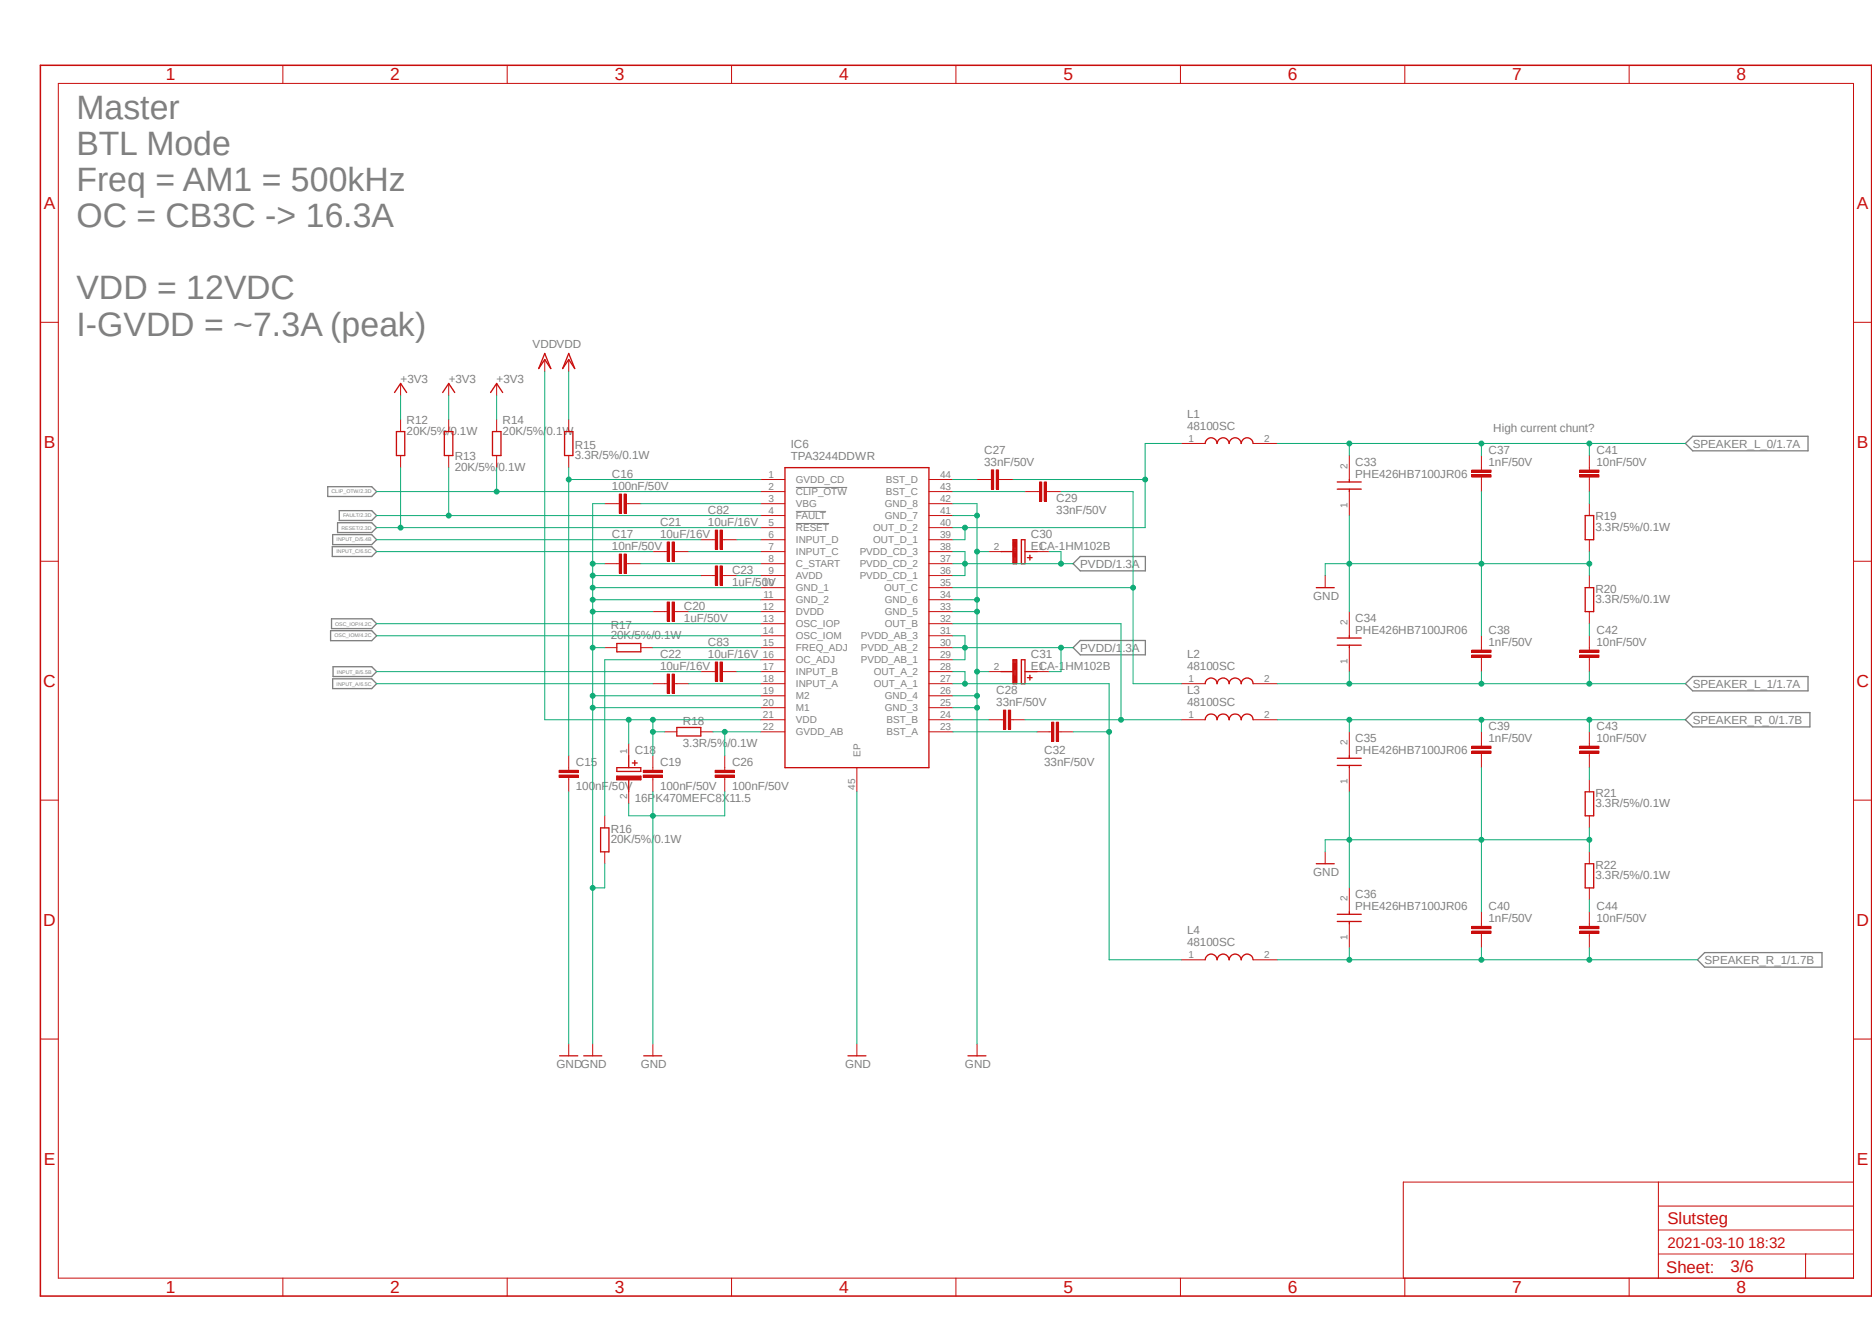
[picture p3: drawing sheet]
<svg xmlns="http://www.w3.org/2000/svg" width="420mm" height="297mm" viewBox="0 0 420 297" stroke-linecap="round" stroke-linejoin="round" font-family="sans-serif">
<path d="M8.5 14.3l411.5 276.9M420 14.5l-411.5 276.8" fill="none" stroke="#fff" stroke-width=".22"/>
<path d="M178.6 109.3h11.5M178.6 114.7h6.7M178.6 117.4h7.4" fill="none" stroke="#808080" stroke-width=".22"/>
<g fill="none" stroke="#808080" stroke-width=".3">
<path d="M378.1 99.5l1.7-1.6h25.8v3.2h-25.8zM73.5 109.2h9.9l1.1 1.1-1.1 1.1h-9.9zM74.6 119.9h8.8l1.1 1.2-1.1 1.1h-8.8zM75.7 117.3h7.7l1.1 1.1-1.1 1.1h-7.7zM76.1 114.6h7.3l1.1 1.1-1.1 1.1h-7.3zM74.4 138.8h9l1.1 1.1-1.1 1.1h-9zM74.5 122.6h8.9l1.1 1.1-1.1 1.1h-8.9zM240.7 126.4l1.7-1.6h14.6v3.3h-14.6zM74.2 141.5h9.2l1.1 1.1-1.1 1.1h-9.2zM74.6 152.3h8.8l1.1 1.1-1.1 1.1h-8.8zM74.7 149.6h8.7l1.1 1.1-1.1 1.1h-8.7zM240.7 145.3l1.7-1.6h14.6v3.2h-14.6z"/>
<path d="M378.1 153.4l1.7-1.6h25.8v3.2h-25.8zM378.1 161.5l1.7-1.6h26.3v3.2h-26.3zM382.4 213.7h26.4v3.3h-26.4l-1.6-1.7z"/>
</g>
<path d="M176.1 104.9h32.3v67.3h-32.3z" fill="none" stroke="#c90d0c" stroke-width=".3"/>
<g fill="none" stroke="#c90d0c" stroke-width=".22">
<path d="M170.7 107.6h5.4M170.7 110.3h5.4M170.7 113h5.4M170.7 115.7h5.4M170.7 118.4h5.4M208.4 107.6h5.4M208.4 110.3h5.4M208.4 113h5.4M208.4 115.7h5.4M208.4 118.4h5.4M221.9 107.6h.5M224 107.6h.6"/>
<path d="M170.7 121.1h5.4M170.7 123.7h5.4M170.7 126.4h5.4M170.7 129.1h5.4M170.7 131.8h5.4M170.7 134.5h5.4M170.7 137.2h5.4M170.7 139.9h5.4M208.4 121.1h5.4M208.4 123.7h5.4M208.4 126.4h5.4M208.4 129.1h5.4"/>
<path d="M208.4 131.8h5.4M208.4 134.5h5.4M208.4 137.2h5.4M208.4 139.9h5.4M170.7 142.6h5.4M170.7 145.3h5.4M170.7 148h5.4M170.7 150.7h5.4M170.7 153.4h5.4M170.7 156.1h5.4M170.7 158.7h5.4M208.4 142.6h5.4"/>
<path d="M208.4 145.3h5.4M208.4 148h5.4M208.4 150.7h5.4M208.4 153.4h5.4M208.4 156.1h5.4M208.4 158.7h5.4M170.7 161.5h5.4M170.7 164.2h5.4M192.2 172.2v5.4M208.4 161.5h5.4M208.4 164.2h5.4"/>
</g>
<path d="M223.5 105.4h.5v4.3h-.5z" fill-rule="evenodd" fill="#c90d0c"/>
<path d="M223.5 105.4h.5v4.3h-.5z" fill="none" stroke="#c90d0c" stroke-width=".22"/>
<path d="M222.4 105.4h.5v4.3h-.5z" fill-rule="evenodd" fill="#c90d0c"/>
<path d="M219.2 107.6h2.7M222.4 105.4h.5v4.3h-.5zM224.6 107.6h2.7M232.7 110.3h.5M234.8 110.3h.6" fill="none" stroke="#c90d0c" stroke-width=".22"/>
<path d="M234.3 108.1h.5v4.3h-.5z" fill-rule="evenodd" fill="#c90d0c"/>
<path d="M234.3 108.1h.5v4.3h-.5z" fill="none" stroke="#c90d0c" stroke-width=".22"/>
<path d="M233.2 108.1h.5v4.3h-.5z" fill-rule="evenodd" fill="#c90d0c"/>
<g fill="none" stroke="#c90d0c" stroke-width=".22">
<path d="M230 110.3h2.7M233.2 108.1h.5v4.3h-.5zM235.4 110.3h2.6M302.7 102.2v5.4M302.7 110.3v5.4M332.4 104.9v.5M332.4 107.1v.5M297.3 129.1v2.7M302.7 137.2v5.4M302.7 145.3v5.4M302.7 164.2v5.3M302.7 172.2v5.4"/>
<path d="M302.7 199.2v5.4M302.7 207.3v5.3"/>
</g>
<g fill="none" stroke="#c90d0c" stroke-width=".3">
<path d="M300 109.7h5.4M300 108.1h5.4M302.7 107.6v.5M302.7 109.7v.6M295.3 131.8h4M300 144.7h5.4M300 143.1h5.4M302.7 142.6v.5M302.7 144.7v.6M300 171.7h5.4M300 170.1h5.4M302.7 169.5v.6"/>
<path d="M302.7 171.7v.5M300 206.7h5.4M300 205.1h5.4M302.7 204.6v.5M302.7 206.7v.6"/>
</g>
<path d="M330.2 106.5h4.3v.5h-4.3z" fill-rule="evenodd" fill="#c90d0c"/>
<path d="M330.2 106.5h4.3v.5h-4.3z" fill="none" stroke="#c90d0c" stroke-width=".22"/>
<path d="M330.2 105.5h4.3v.5h-4.3z" fill-rule="evenodd" fill="#c90d0c"/>
<g fill="none" stroke="#c90d0c" stroke-width=".22">
<path d="M13.1 18.7h402.7v268h-402.7zM63.5 14.6v4.1M113.8 14.6v4.1M164.1 14.6v4.1M214.5 14.6v4.1M264.8 14.6v4.1M315.2 14.6v4.1M365.5 14.6v4.1M9.1 72.3h4M415.8 72.3h4.1M330.2 105.5h4.3v.5h-4.3zM332.4 102.2v2.7"/>
<path d="M332.4 107.6v2.7M9.1 125.9h4M415.8 125.9h4.1M332.4 145.3v.5M332.4 147.4v.6M9.1 179.5h4M415.8 179.5h4.1M9.1 233.1h4M415.8 233.1h4.1M372.1 265.2v21.5M372.1 275.9h43.7M372.1 270.6h43.7"/>
<path d="M415.8 265.2h-101v21.5M63.5 286.7v4M113.8 286.7v4M164.1 286.7v4M214.5 286.7v4M264.8 286.7v4M315.2 286.7v4M365.5 286.7v4M372.1 281.3h43.7M405.1 281.3v5.4"/>
</g>
<path d="M9.1 14.6h410.8v276.1h-410.8z" fill="none" stroke="#c90d0c" stroke-width=".34"/>
<path d="M330.2 146.9h4.3v.5h-4.3z" fill-rule="evenodd" fill="#c90d0c"/>
<path d="M330.2 146.9h4.3v.5h-4.3z" fill="none" stroke="#c90d0c" stroke-width=".22"/>
<path d="M330.2 145.8h4.3v.5h-4.3z" fill-rule="evenodd" fill="#c90d0c"/>
<path d="M356.6 104.9v.5M356.6 107.1v.5M330.2 145.8h4.3v.5h-4.3zM332.4 142.6v2.7M332.4 148v2.7" fill="none" stroke="#c90d0c" stroke-width=".22"/>
<path d="M354.4 106.5h4.3v.5h-4.3z" fill-rule="evenodd" fill="#c90d0c"/>
<path d="M354.4 106.5h4.3v.5h-4.3z" fill="none" stroke="#c90d0c" stroke-width=".22"/>
<path d="M354.4 105.5h4.3v.5h-4.3z" fill-rule="evenodd" fill="#c90d0c"/>
<path d="M354.4 105.5h4.3v.5h-4.3zM356.6 102.2v2.7M356.6 107.6v2.7M356.6 113v2.7M356.6 121.1v2.6M356.6 145.3v.5M356.6 147.4v.6" fill="none" stroke="#c90d0c" stroke-width=".22"/>
<path d="M355.6 115.7h1.9v5.4h-1.9z" fill="none" stroke="#c90d0c" stroke-width=".3"/>
<path d="M354.4 146.9h4.3v.5h-4.3z" fill-rule="evenodd" fill="#c90d0c"/>
<path d="M354.4 146.9h4.3v.5h-4.3z" fill="none" stroke="#c90d0c" stroke-width=".22"/>
<path d="M354.4 145.8h4.3v.5h-4.3z" fill-rule="evenodd" fill="#c90d0c"/>
<path d="M356.6 129.1v2.7M356.6 137.2v2.7M354.4 145.8h4.3v.5h-4.3zM356.6 142.6v2.7M356.6 148v2.7M235.4 164.2h.5M237.5 164.2h.5" fill="none" stroke="#c90d0c" stroke-width=".22"/>
<path d="M355.6 131.8h1.9v5.4h-1.9z" fill="none" stroke="#c90d0c" stroke-width=".3"/>
<path d="M237 162h.5v4.3h-.5z" fill-rule="evenodd" fill="#c90d0c"/>
<path d="M237 162h.5v4.3h-.5z" fill="none" stroke="#c90d0c" stroke-width=".22"/>
<path d="M235.9 162h.5v4.3h-.5z" fill-rule="evenodd" fill="#c90d0c"/>
<path d="M224.6 161.5h.5M226.7 161.5h.6M232.7 164.2h2.7M235.9 162h.5v4.3h-.5zM238 164.2h2.7" fill="none" stroke="#c90d0c" stroke-width=".22"/>
<path d="M226.2 159.3h.5v4.3h-.5z" fill-rule="evenodd" fill="#c90d0c"/>
<path d="M226.2 159.3h.5v4.3h-.5z" fill="none" stroke="#c90d0c" stroke-width=".22"/>
<path d="M225.1 159.3h.5v4.3h-.5z" fill-rule="evenodd" fill="#c90d0c"/>
<path d="M225.1 159.3h.5v4.3h-.5zM221.9 161.5h2.7M227.3 161.5h2.7M332.4 166.8v.6M332.4 169v.5M297.3 191.1v2.7" fill="none" stroke="#c90d0c" stroke-width=".22"/>
<path d="M295.3 193.8h4" fill="none" stroke="#c90d0c" stroke-width=".3"/>
<path d="M330.2 168.5h4.3v.5h-4.3z" fill-rule="evenodd" fill="#c90d0c"/>
<path d="M330.2 168.5h4.3v.5h-4.3z" fill="none" stroke="#c90d0c" stroke-width=".22"/>
<path d="M330.2 167.4h4.3v.5h-4.3z" fill-rule="evenodd" fill="#c90d0c"/>
<path d="M330.2 167.4h4.3v.5h-4.3zM332.4 164.2v2.6M332.4 169.5v2.7M332.4 207.3v.5M332.4 209.4v.5" fill="none" stroke="#c90d0c" stroke-width=".22"/>
<path d="M330.2 208.9h4.3v.5h-4.3z" fill-rule="evenodd" fill="#c90d0c"/>
<path d="M330.2 208.9h4.3v.5h-4.3z" fill="none" stroke="#c90d0c" stroke-width=".22"/>
<path d="M330.2 207.8h4.3v.5h-4.3z" fill-rule="evenodd" fill="#c90d0c"/>
<path d="M356.6 166.8v.6M356.6 169v.5M330.2 207.8h4.3v.5h-4.3zM332.4 204.6v2.7M332.4 209.9v2.7" fill="none" stroke="#c90d0c" stroke-width=".22"/>
<path d="M354.4 168.5h4.3v.5h-4.3z" fill-rule="evenodd" fill="#c90d0c"/>
<path d="M354.4 168.5h4.3v.5h-4.3z" fill="none" stroke="#c90d0c" stroke-width=".22"/>
<path d="M354.4 167.4h4.3v.5h-4.3z" fill-rule="evenodd" fill="#c90d0c"/>
<path d="M354.4 167.4h4.3v.5h-4.3zM356.6 164.2v2.6M356.6 169.5v2.7M356.6 174.9v2.7M356.6 183v2.7M356.6 207.3v.5M356.6 209.4v.5" fill="none" stroke="#c90d0c" stroke-width=".22"/>
<path d="M355.6 177.6h1.9v5.4h-1.9z" fill="none" stroke="#c90d0c" stroke-width=".3"/>
<path d="M354.4 208.9h4.3v.5h-4.3z" fill-rule="evenodd" fill="#c90d0c"/>
<path d="M354.4 208.9h4.3v.5h-4.3z" fill="none" stroke="#c90d0c" stroke-width=".22"/>
<path d="M354.4 207.8h4.3v.5h-4.3z" fill-rule="evenodd" fill="#c90d0c"/>
<g fill="none" stroke="#c90d0c" stroke-width=".22">
<path d="M138.4 113h.5M140.5 113h.6M221.9 123.7h2.7M232.7 123.7h2.7M135.7 145.3h2.7M143.8 145.3h2.7M221.9 150.7h2.7M232.7 150.7h2.7M356.6 191.1v2.7M356.6 199.2v2.6M354.4 207.8h4.3v.5h-4.3zM356.6 204.6v2.7"/>
<path d="M356.6 209.9v2.7"/>
</g>
<g fill="none" stroke="#c90d0c" stroke-width=".3">
<path d="M224.6 123.7h2.7M227.3 121.1h.8v5.3h-.8zM227.3 126.2h.8M227.3 126.1h.8M227.3 125.9h.8M227.3 125.6h.8M227.3 125.4h.8M227.3 125.2h.8M227.3 125h.8M227.3 124.8h.8M227.3 124.6h.8M227.3 124.4h.8"/>
<path d="M227.3 124.2h.8M227.3 124h.8M227.3 123.8h.8M227.3 123.6h.8M227.3 123.4h.8M227.3 123.2h.8M227.3 123h.8M227.3 122.8h.8M227.3 122.6h.8M227.3 122.3h.8M227.3 122.1h.8M227.3 121.9h.8"/>
<path d="M227.3 121.7h.8M227.3 121.5h.8M227.3 121.3h.8M229.2 121.1h.8v5.3h-.8zM230 123.7h2.7M230.5 125.1h1.1M231.1 124.5v1.1M138.4 144.4h5.4v1.8h-5.4zM224.6 150.7h2.7M227.3 148h.8v5.4h-.8zM227.3 152h.8M227.3 153.2h.8"/>
<path d="M227.3 153h.8M227.3 152.8h.8M227.3 152.6h.8M227.3 152.4h.8M227.3 152.2h.8M227.3 151.8h.8M227.3 151.6h.8M227.3 151.4h.8M227.3 151.2h.8M227.3 151h.8M227.3 150.7h.8M227.3 150.5h.8"/>
<path d="M227.3 150.3h.8M227.3 150.2h.8M227.3 149.9h.8M227.3 149.7h.8M227.3 149.5h.8M227.3 149.3h.8M227.3 149.1h.8M227.3 148.9h.8M227.3 148.7h.8M227.3 148.5h.8M227.3 148.3h.8M227.3 148.1h.8"/>
<path d="M229.2 148h.8v5.4h-.8zM230 150.7h2.7M230.5 152h1.1M231.1 151.5v1.1M355.6 193.8h1.9v5.4h-1.9z"/>
</g>
<path d="M138.9 110.8h.5v4.3h-.5z" fill-rule="evenodd" fill="#c90d0c"/>
<path d="M138.9 110.8h.5v4.3h-.5z" fill="none" stroke="#c90d0c" stroke-width=".22"/>
<path d="M140 110.8h.5v4.3h-.5z" fill-rule="evenodd" fill="#c90d0c"/>
<path d="M135.7 113h2.7M140 110.8h.5v4.3h-.5zM141.1 113h2.7M138.4 126.4h.5M140.5 126.4h.6" fill="none" stroke="#c90d0c" stroke-width=".22"/>
<path d="M138.9 124.3h.5v4.3h-.5z" fill-rule="evenodd" fill="#c90d0c"/>
<path d="M138.9 124.3h.5v4.3h-.5z" fill="none" stroke="#c90d0c" stroke-width=".22"/>
<path d="M140 124.3h.5v4.3h-.5z" fill-rule="evenodd" fill="#c90d0c"/>
<path d="M135.7 126.4h2.7M140 124.3h.5v4.3h-.5zM141.1 126.4h2.7M127.6 172.2v.6M127.6 174.4v.5" fill="none" stroke="#c90d0c" stroke-width=".22"/>
<path d="M125.4 173.9h4.4v.5h-4.4z" fill-rule="evenodd" fill="#c90d0c"/>
<path d="M125.4 173.9h4.4v.5h-4.4z" fill="none" stroke="#c90d0c" stroke-width=".22"/>
<path d="M125.4 172.8h4.4v.5h-4.4z" fill-rule="evenodd" fill="#c90d0c"/>
<path d="M127.6 94.1v2.7M127.6 102.2v2.7M125.4 172.8h4.4v.5h-4.4zM127.6 169.5v2.7M127.6 174.9v2.7M162.6 172.2v.6M162.6 174.4v.5" fill="none" stroke="#c90d0c" stroke-width=".22"/>
<path d="M126.7 96.8h1.8v5.4h-1.8z" fill="none" stroke="#c90d0c" stroke-width=".3"/>
<path d="M160.4 173.9h4.4v.5h-4.4z" fill-rule="evenodd" fill="#c90d0c"/>
<path d="M160.4 173.9h4.4v.5h-4.4z" fill="none" stroke="#c90d0c" stroke-width=".22"/>
<path d="M160.4 172.8h4.4v.5h-4.4z" fill-rule="evenodd" fill="#c90d0c"/>
<path d="M141.1 166.8v2.7M141.1 177.6v2.7M146.5 172.2v.6M146.5 174.4v.5M149.1 164.2h2.7M157.2 164.2h2.7M160.4 172.8h4.4v.5h-4.4zM162.6 169.5v2.7M162.6 174.9v2.7" fill="none" stroke="#c90d0c" stroke-width=".22"/>
<path d="M138.4 172.2h5.4v.9h-5.4zM138.4 174.1h5.4v.8h-5.4zM138.4 174.8h5.4M138.4 174.6h5.4M138.4 174.4h5.4M138.4 174.2h5.4M141.1 169.5v2.7M141.1 174.9v2.7M141.9 171.2h1.1M142.4 170.6v1.1M151.8 163.2h5.4v1.9h-5.4z" fill="none" stroke="#c90d0c" stroke-width=".3"/>
<path d="M144.3 173.9h4.3v.5h-4.3z" fill-rule="evenodd" fill="#c90d0c"/>
<path d="M144.3 173.9h4.3v.5h-4.3z" fill="none" stroke="#c90d0c" stroke-width=".22"/>
<path d="M144.3 172.8h4.3v.5h-4.3z" fill-rule="evenodd" fill="#c90d0c"/>
<g fill="none" stroke="#c90d0c" stroke-width=".22">
<path d="M89.9 86v2.7M89.9 94.1v2.7M100.7 86v2.7M100.7 94.1v2.7M111.4 86v2.7M111.4 94.1v2.7M122.2 80.6v2.8M127.6 80.6v2.8M265 99.5h5.4M281.1 99.5h5.5M89.9 102.2v2.7M100.7 102.2v2.7"/>
<path d="M111.4 102.2v2.7M149.1 137.2h.6M151.3 137.2h.5M265 153.4h5.4M281.1 153.4h5.5M144.3 172.8h4.3v.5h-4.3zM146.5 169.5v2.7M146.5 174.9v2.7M265 161.5h5.4M281.1 161.5h5.5M135.7 183v2.7M135.7 191.1v2.7"/>
<path d="M265 215.3h5.4M281.1 215.3h5.5M127.6 234.2v2.7M133 234.2v2.7M146.5 234.2v2.7M192.2 234.2v2.7M219.2 234.2v2.7"/>
</g>
<g fill="none" stroke="#c90d0c" stroke-width=".3">
<path d="M122.2 79.3l1.4 3.4-1.4-2.1-1.3 2.1zM127.6 79.3l1.3 3.4-1.3-2.1-1.4 2.1zM88.5 88.1l1.4-2.1 1.3 2.1M88.9 96.8h1.9v5.4h-1.9zM99.3 88.1l1.4-2.1 1.3 2.1M99.7 96.8h1.9v5.4h-1.9zM110.1 88.1l1.3-2.1 1.4 2.1M110.5 96.8h1.9v5.4h-1.9zM270.4 99.5a1.33 1.33 0 0 1 1.3-1.3 1.33 1.33 0 0 1 1.3 1.3 1.36 1.36 0 0 1 1.4-1.3 1.36 1.36 0 0 1 1.4 1.3 1.36 1.36 0 0 1 1.3-1.3 1.36 1.36 0 0 1 1.4 1.3 1.33 1.33 0 0 1 1.3-1.3 1.33 1.33 0 0 1 1.3 1.3M270.4 153.4a1.33 1.33 0 0 1 1.3-1.3 1.33 1.33 0 0 1 1.3 1.3 1.36 1.36 0 0 1 1.4-1.3 1.36 1.36 0 0 1 1.4 1.3 1.36 1.36 0 0 1 1.3-1.3 1.36 1.36 0 0 1 1.4 1.3 1.33 1.33 0 0 1 1.3-1.3 1.33 1.33 0 0 1 1.3 1.3M270.4 161.5a1.33 1.33 0 0 1 1.3-1.3 1.33 1.33 0 0 1 1.3 1.3 1.36 1.36 0 0 1 1.4-1.3 1.36 1.36 0 0 1 1.4 1.3 1.36 1.36 0 0 1 1.3-1.3 1.36 1.36 0 0 1 1.4 1.3 1.33 1.33 0 0 1 1.3-1.3 1.33 1.33 0 0 1 1.3 1.3M134.7 185.7h1.9v5.4h-1.9z"/>
<path d="M270.4 215.3a1.33 1.33 0 0 1 1.3-1.3 1.33 1.33 0 0 1 1.3 1.3 1.36 1.36 0 0 1 1.4-1.3 1.36 1.36 0 0 1 1.4 1.3 1.36 1.36 0 0 1 1.3-1.3 1.36 1.36 0 0 1 1.4 1.3 1.33 1.33 0 0 1 1.3-1.3 1.33 1.33 0 0 1 1.3 1.3M125.6 236.9h4M131 236.9h4M144.4 236.9h4.1M190.2 236.9h4.1M217.2 236.9h4"/>
</g>
<path d="M150.8 135h.5v4.4h-.5z" fill-rule="evenodd" fill="#c90d0c"/>
<path d="M150.8 135h.5v4.4h-.5z" fill="none" stroke="#c90d0c" stroke-width=".22"/>
<path d="M149.7 135h.5v4.4h-.5z" fill-rule="evenodd" fill="#c90d0c"/>
<path d="M146.5 137.2h2.6M149.7 135h.5v4.4h-.5zM151.8 137.2h2.7M159.9 129.1h.5M162.1 129.1h.5" fill="none" stroke="#c90d0c" stroke-width=".22"/>
<path d="M161.5 127h.6v4.3h-.6z" fill-rule="evenodd" fill="#c90d0c"/>
<path d="M161.5 127h.6v4.3h-.6z" fill="none" stroke="#c90d0c" stroke-width=".22"/>
<path d="M160.5 127h.5v4.3h-.5z" fill-rule="evenodd" fill="#c90d0c"/>
<path d="M149.1 123.7h.6M151.3 123.7h.5M157.2 129.1h2.7M160.5 127h.5v4.3h-.5zM162.6 129.1h2.7" fill="none" stroke="#c90d0c" stroke-width=".22"/>
<path d="M150.8 121.6h.5v4.3h-.5z" fill-rule="evenodd" fill="#c90d0c"/>
<path d="M150.8 121.6h.5v4.3h-.5z" fill="none" stroke="#c90d0c" stroke-width=".22"/>
<path d="M149.7 121.6h.5v4.3h-.5z" fill-rule="evenodd" fill="#c90d0c"/>
<path d="M146.5 123.7h2.6M149.7 121.6h.5v4.3h-.5zM151.8 123.7h2.7M149.1 153.4h.6M151.3 153.4h.5" fill="none" stroke="#c90d0c" stroke-width=".22"/>
<path d="M150.8 151.2h.5v4.3h-.5z" fill-rule="evenodd" fill="#c90d0c"/>
<path d="M150.8 151.2h.5v4.3h-.5z" fill="none" stroke="#c90d0c" stroke-width=".22"/>
<path d="M149.7 151.2h.5v4.3h-.5z" fill-rule="evenodd" fill="#c90d0c"/>
<path d="M159.9 121.1h.5M162.1 121.1h.5M146.5 153.4h2.6M149.7 151.2h.5v4.3h-.5zM151.8 153.4h2.7" fill="none" stroke="#c90d0c" stroke-width=".22"/>
<path d="M161.5 118.9h.6v4.3h-.6z" fill-rule="evenodd" fill="#c90d0c"/>
<path d="M161.5 118.9h.6v4.3h-.6z" fill="none" stroke="#c90d0c" stroke-width=".22"/>
<path d="M160.5 118.9h.5v4.3h-.5z" fill-rule="evenodd" fill="#c90d0c"/>
<path d="M160.5 118.9h.5v4.3h-.5zM157.2 121.1h2.7M162.6 121.1h2.7M159.9 150.7h.5M162.1 150.7h.5" fill="none" stroke="#c90d0c" stroke-width=".22"/>
<path d="M161.5 148.5h.6v4.3h-.6z" fill-rule="evenodd" fill="#c90d0c"/>
<path d="M161.5 148.5h.6v4.3h-.6z" fill="none" stroke="#c90d0c" stroke-width=".22"/>
<path d="M160.5 148.5h.5v4.3h-.5z" fill-rule="evenodd" fill="#c90d0c"/>
<path d="M157.2 150.7h2.7M160.5 148.5h.5v4.3h-.5zM162.6 150.7h2.7" fill="none" stroke="#c90d0c" stroke-width=".22"/>
<path d="M213.8 123.7h2.7v5.4h-2.7M213.8 126.4h2.7" fill="none" stroke="#0dab76" stroke-width=".22"/>
<circle cx="216.5" cy="126.4" r=".55" fill="#0dab76"/>
<g fill="none" stroke="#0dab76" stroke-width=".22">
<path d="M216.5 126.4h24.2M235.4 123.7h2.6v2.7"/>
<circle cx="216.5" cy="126.4" r=".55"/>
</g>
<circle cx="238" cy="126.4" r=".55" fill="#0dab76"/>
<g fill="none" stroke="#0dab76" stroke-width=".22">
<path d="M213.8 142.6h2.7v5.4h-2.7M213.8 145.3h2.7"/>
<circle cx="238" cy="126.4" r=".55"/>
</g>
<circle cx="216.5" cy="145.3" r=".55" fill="#0dab76"/>
<g fill="none" stroke="#0dab76" stroke-width=".22">
<path d="M216.5 145.3h24.2M238 145.3v5.4h-2.6"/>
<circle cx="216.5" cy="145.3" r=".55"/>
</g>
<circle cx="238" cy="145.3" r=".55" fill="#0dab76"/>
<g fill="none" stroke="#0dab76" stroke-width=".22">
<path d="M302.7 115.7v21.5M297.3 126.4h5.4"/>
<circle cx="238" cy="145.3" r=".55"/>
</g>
<circle cx="302.7" cy="126.4" r=".55" fill="#0dab76"/>
<g fill="none" stroke="#0dab76" stroke-width=".22">
<path d="M332.4 110.3v32.3M297.3 126.4v2.7M302.7 126.4h29.7"/>
<circle cx="302.7" cy="126.4" r=".55"/>
</g>
<circle cx="332.4" cy="126.4" r=".55" fill="#0dab76"/>
<g fill="none" stroke="#0dab76" stroke-width=".22">
<path d="M332.4 126.4h24.2M356.6 123.7v5.4"/>
<circle cx="332.4" cy="126.4" r=".55"/>
</g>
<circle cx="356.6" cy="126.4" r=".55" fill="#0dab76"/>
<g fill="none" stroke="#0dab76" stroke-width=".22">
<path d="M332.4 172.2v32.4M302.7 188.4h29.7"/>
<circle cx="356.6" cy="126.4" r=".55"/>
</g>
<circle cx="332.4" cy="188.4" r=".55" fill="#0dab76"/>
<g fill="none" stroke="#0dab76" stroke-width=".22">
<path d="M332.4 188.4h24.2M356.6 185.7v5.4"/>
<circle cx="332.4" cy="188.4" r=".55"/>
</g>
<circle cx="356.6" cy="188.4" r=".55" fill="#0dab76"/>
<g fill="none" stroke="#0dab76" stroke-width=".22">
<path d="M302.7 177.6v21.6"/>
<circle cx="356.6" cy="188.4" r=".55"/>
</g>
<circle cx="302.7" cy="188.4" r=".55" fill="#0dab76"/>
<g fill="none" stroke="#0dab76" stroke-width=".22">
<path d="M133 134.5h37.7M170.7 131.8h-37.7v5.4M127.6 177.6v56.6M302.7 188.4h-5.4v2.7"/>
<circle cx="302.7" cy="188.4" r=".55"/>
</g>
<circle cx="133" cy="134.5" r=".55" fill="#0dab76"/>
<g fill="none" stroke="#0dab76" stroke-width=".22">
<path d="M135.7 113h-2.7v13.4M133 137.2v97"/>
<circle cx="133" cy="134.5" r=".55"/>
</g>
<circle cx="133" cy="131.8" r=".55" fill="#0dab76"/>
<g fill="none" stroke="#0dab76" stroke-width=".22">
<path d="M135.7 126.4h-2.7v5.4"/>
<circle cx="133" cy="131.8" r=".55"/>
</g>
<circle cx="133" cy="126.4" r=".55" fill="#0dab76"/>
<g fill="none" stroke="#0dab76" stroke-width=".22">
<path d="M133 129.1h24.2"/>
<circle cx="133" cy="126.4" r=".55"/>
</g>
<circle cx="133" cy="129.1" r=".55" fill="#0dab76"/>
<g fill="none" stroke="#0dab76" stroke-width=".22">
<path d="M133 137.2h13.5"/>
<circle cx="133" cy="129.1" r=".55"/>
</g>
<circle cx="133" cy="137.2" r=".55" fill="#0dab76"/>
<g fill="none" stroke="#0dab76" stroke-width=".22">
<path d="M133 145.3h2.7"/>
<circle cx="133" cy="137.2" r=".55"/>
</g>
<circle cx="133" cy="145.3" r=".55" fill="#0dab76"/>
<g fill="none" stroke="#0dab76" stroke-width=".22">
<path d="M133 156.1h37.7M133 158.7h37.7"/>
<circle cx="133" cy="145.3" r=".55"/>
</g>
<circle cx="133" cy="156.1" r=".55" fill="#0dab76"/>
<circle cx="133" cy="156.1" r=".55" fill="none" stroke="#0dab76" stroke-width=".22"/>
<circle cx="133" cy="158.7" r=".55" fill="#0dab76"/>
<g fill="none" stroke="#0dab76" stroke-width=".22">
<path d="M135.7 193.8v5.4h-2.7"/>
<circle cx="133" cy="158.7" r=".55"/>
</g>
<circle cx="133" cy="199.2" r=".55" fill="#0dab76"/>
<g fill="none" stroke="#0dab76" stroke-width=".22">
<path d="M146.5 177.6v5.4h-5.4v-2.7"/>
<circle cx="133" cy="199.2" r=".55"/>
</g>
<circle cx="146.5" cy="183" r=".55" fill="#0dab76"/>
<g fill="none" stroke="#0dab76" stroke-width=".22">
<path d="M213.8 156.1h5.4v78.1M213.8 158.7h5.4M162.6 177.6v5.4h-16.1v51.2M192.2 177.6v56.6"/>
<circle cx="146.5" cy="183" r=".55"/>
</g>
<circle cx="219.2" cy="158.7" r=".55" fill="#0dab76"/>
<g fill="none" stroke="#0dab76" stroke-width=".22">
<path d="M213.8 134.5h5.4v16.2M213.8 137.2h5.4"/>
<circle cx="219.2" cy="158.7" r=".55"/>
</g>
<circle cx="219.2" cy="137.2" r=".55" fill="#0dab76"/>
<circle cx="219.2" cy="137.2" r=".55" fill="none" stroke="#0dab76" stroke-width=".22"/>
<circle cx="219.2" cy="156.1" r=".55" fill="#0dab76"/>
<g fill="none" stroke="#0dab76" stroke-width=".22">
<path d="M213.8 113h5.4v10.7M213.8 115.7h5.4M219.2 150.7v5.4"/>
<circle cx="219.2" cy="156.1" r=".55"/>
</g>
<circle cx="219.2" cy="115.7" r=".55" fill="#0dab76"/>
<circle cx="219.2" cy="115.7" r=".55" fill="none" stroke="#0dab76" stroke-width=".22"/>
<circle cx="219.2" cy="134.5" r=".55" fill="#0dab76"/>
<g fill="none" stroke="#0dab76" stroke-width=".22">
<path d="M221.9 123.7h-2.7v10.8"/>
<circle cx="219.2" cy="134.5" r=".55"/>
</g>
<circle cx="219.2" cy="123.7" r=".55" fill="#0dab76"/>
<g fill="none" stroke="#0dab76" stroke-width=".22">
<path d="M219.2 150.7h2.7"/>
<circle cx="219.2" cy="123.7" r=".55"/>
</g>
<circle cx="219.2" cy="150.7" r=".55" fill="#0dab76"/>
<g fill="none" stroke="#0dab76" stroke-width=".22">
<path d="M213.8 150.7h2.7v2.7M213.8 153.4h35v61.9h16.2"/>
<circle cx="219.2" cy="150.7" r=".55"/>
</g>
<circle cx="216.5" cy="153.4" r=".55" fill="#0dab76"/>
<g fill="none" stroke="#0dab76" stroke-width=".22">
<path d="M240.7 164.2h8.1"/>
<circle cx="216.5" cy="153.4" r=".55"/>
</g>
<circle cx="248.8" cy="164.2" r=".55" fill="#0dab76"/>
<g fill="none" stroke="#0dab76" stroke-width=".22">
<path d="M265 99.5h-8.1v18.9h-40.4v2.7h-2.7M213.8 107.6h5.4M213.8 110.3h16.2M227.3 107.6h29.6"/>
<circle cx="248.8" cy="164.2" r=".55"/>
</g>
<circle cx="256.9" cy="107.6" r=".55" fill="#0dab76"/>
<g fill="none" stroke="#0dab76" stroke-width=".22">
<path d="M213.8 118.4h2.7"/>
<circle cx="256.9" cy="107.6" r=".55"/>
</g>
<circle cx="216.5" cy="118.4" r=".55" fill="#0dab76"/>
<g fill="none" stroke="#0dab76" stroke-width=".22">
<path d="M238 110.3h16.2v43.1h10.8M213.8 131.8h40.4"/>
<circle cx="216.5" cy="118.4" r=".55"/>
</g>
<circle cx="254.2" cy="131.8" r=".55" fill="#0dab76"/>
<g fill="none" stroke="#0dab76" stroke-width=".22">
<path d="M302.7 150.7v2.7M332.4 150.7v2.7h-45.8"/>
<circle cx="254.2" cy="131.8" r=".55"/>
</g>
<circle cx="302.7" cy="153.4" r=".55" fill="#0dab76"/>
<g fill="none" stroke="#0dab76" stroke-width=".22">
<path d="M356.6 150.7v2.7h-24.2"/>
<circle cx="302.7" cy="153.4" r=".55"/>
</g>
<circle cx="332.4" cy="153.4" r=".55" fill="#0dab76"/>
<g fill="none" stroke="#0dab76" stroke-width=".22">
<path d="M356.6 153.4h21.5"/>
<circle cx="332.4" cy="153.4" r=".55"/>
</g>
<circle cx="356.6" cy="153.4" r=".55" fill="#0dab76"/>
<g fill="none" stroke="#0dab76" stroke-width=".22">
<path d="M356.6 110.3v2.7M213.8 139.9h37.7v21.6M356.6 139.9v2.7M230 161.5h35"/>
<circle cx="356.6" cy="153.4" r=".55"/>
</g>
<circle cx="251.5" cy="161.5" r=".55" fill="#0dab76"/>
<g fill="none" stroke="#0dab76" stroke-width=".22">
<path d="M213.8 161.5h8.1M213.8 164.2h18.9M286.6 161.5h45.8v2.7M302.7 161.5v2.7"/>
<circle cx="251.5" cy="161.5" r=".55"/>
</g>
<circle cx="302.7" cy="161.5" r=".55" fill="#0dab76"/>
<g fill="none" stroke="#0dab76" stroke-width=".22">
<path d="M332.4 161.5h24.2v2.7"/>
<circle cx="302.7" cy="161.5" r=".55"/>
</g>
<circle cx="332.4" cy="161.5" r=".55" fill="#0dab76"/>
<g fill="none" stroke="#0dab76" stroke-width=".22">
<path d="M356.6 161.5h21.5"/>
<circle cx="332.4" cy="161.5" r=".55"/>
</g>
<circle cx="356.6" cy="161.5" r=".55" fill="#0dab76"/>
<g fill="none" stroke="#0dab76" stroke-width=".22">
<path d="M356.6 172.2v2.7M286.6 215.3h45.8M302.7 212.6v2.7M356.6 201.8v2.8"/>
<circle cx="356.6" cy="161.5" r=".55"/>
</g>
<circle cx="302.7" cy="215.3" r=".55" fill="#0dab76"/>
<g fill="none" stroke="#0dab76" stroke-width=".22">
<path d="M332.4 212.6v2.7h24.2"/>
<circle cx="302.7" cy="215.3" r=".55"/>
</g>
<circle cx="332.4" cy="215.3" r=".55" fill="#0dab76"/>
<g fill="none" stroke="#0dab76" stroke-width=".22">
<path d="M356.6 212.6v2.7h24.2"/>
<circle cx="332.4" cy="215.3" r=".55"/>
</g>
<circle cx="356.6" cy="215.3" r=".55" fill="#0dab76"/>
<g fill="none" stroke="#0dab76" stroke-width=".22">
<path d="M84.5 110.3h86.2M111.4 104.9v5.4M84.5 139.9h86.2M84.5 142.6h86.2M146.5 145.3h24.2"/>
<circle cx="356.6" cy="215.3" r=".55"/>
</g>
<circle cx="111.4" cy="110.3" r=".55" fill="#0dab76"/>
<g fill="none" stroke="#0dab76" stroke-width=".22">
<path d="M84.5 115.7h86.2M100.7 104.9v10.8"/>
<circle cx="111.4" cy="110.3" r=".55"/>
</g>
<circle cx="100.7" cy="115.7" r=".55" fill="#0dab76"/>
<g fill="none" stroke="#0dab76" stroke-width=".22">
<path d="M89.9 104.9v13.5h80.8"/>
<circle cx="100.7" cy="115.7" r=".55"/>
</g>
<circle cx="89.9" cy="118.4" r=".55" fill="#0dab76"/>
<g fill="none" stroke="#0dab76" stroke-width=".22">
<path d="M89.9 88.7v5.4M100.7 88.7v5.4M111.4 88.7v5.4M84.5 118.4h5.4M127.6 104.9v64.6M127.6 107.6h43.1M143.8 113h26.9M143.8 126.4h26.9M165.3 129.1h5.4"/>
<circle cx="89.9" cy="118.4" r=".55"/>
</g>
<circle cx="127.6" cy="107.6" r=".55" fill="#0dab76"/>
<g fill="none" stroke="#0dab76" stroke-width=".22">
<path d="M159.9 164.2h10.8M162.6 164.2v5.3"/>
<circle cx="127.6" cy="107.6" r=".55"/>
</g>
<circle cx="162.6" cy="164.2" r=".55" fill="#0dab76"/>
<g fill="none" stroke="#0dab76" stroke-width=".22">
<path d="M84.5 123.7h62M154.5 123.7h16.2M84.5 153.4h62M154.5 153.4h16.2M170.7 148h-35v35M146.5 164.2v5.3M170.7 161.5h-29.6v5.3"/>
<circle cx="162.6" cy="164.2" r=".55"/>
</g>
<circle cx="146.5" cy="161.5" r=".55" fill="#0dab76"/>
<g fill="none" stroke="#0dab76" stroke-width=".22">
<path d="M146.5 161.5v2.7h2.6"/>
<circle cx="146.5" cy="161.5" r=".55"/>
</g>
<circle cx="146.5" cy="164.2" r=".55" fill="#0dab76"/>
<g fill="none" stroke="#0dab76" stroke-width=".22">
<path d="M122.2 161.5h18.9"/>
<circle cx="146.5" cy="164.2" r=".55"/>
</g>
<circle cx="141.1" cy="161.5" r=".55" fill="#0dab76"/>
<g fill="none" stroke="#0dab76" stroke-width=".22">
<path d="M122.2 83.4v78.1M127.6 83.4v10.7M286.6 99.5h70v2.7M332.4 99.5v2.7M154.5 137.2h16.2"/>
<circle cx="141.1" cy="161.5" r=".55"/>
</g>
<circle cx="332.4" cy="99.5" r=".55" fill="#0dab76"/>
<g fill="none" stroke="#0dab76" stroke-width=".22">
<path d="M356.6 99.5h21.5"/>
<circle cx="332.4" cy="99.5" r=".55"/>
</g>
<circle cx="356.6" cy="99.5" r=".55" fill="#0dab76"/>
<g fill="none" stroke="#0dab76" stroke-width=".22">
<path d="M302.7 99.5v2.7"/>
<circle cx="356.6" cy="99.5" r=".55"/>
</g>
<circle cx="302.7" cy="99.5" r=".55" fill="#0dab76"/>
<g fill="none" stroke="#0dab76" stroke-width=".22">
<path d="M84.5 121.1h72.7M165.3 121.1h5.4M84.5 150.7h72.7M165.3 150.7h5.4"/>
<circle cx="302.7" cy="99.5" r=".55"/>
</g>
<g font-size="7.6" fill="#808080">
<text x="17.1" y="26.8">Master</text>
<text x="17.1" y="34.8">BTL Mode</text>
<text x="17.1" y="42.9">Freq = AM1 = 500kHz</text>
<text x="17.1" y="51">OC = CB3C -&gt; 16.3A</text>
<text x="17.1" y="67.2">VDD = 12VDC</text>
<text x="17.1" y="75.3">I-GVDD = ~7.3A (peak)</text>
</g>
<g font-size="3.9" fill="#c90d0c">
<text x="37.2" y="18">1</text>
<text x="87.5" y="18">2</text>
<text x="137.9" y="18">3</text>
<text x="188.3" y="18">4</text>
<text x="238.6" y="18">5</text>
<text x="288.9" y="18">6</text>
<text x="339.3" y="18">7</text>
<text x="389.6" y="18">8</text>
<text x="9.8" y="46.9">A</text>
<text x="416.6" y="46.9">A</text>
<text x="9.8" y="100.5">B</text>
<text x="416.6" y="100.5">B</text>
<text x="9.7" y="154.1">C</text>
<text x="416.5" y="154.1">C</text>
<text x="9.7" y="207.6">D</text>
<text x="416.5" y="207.6">D</text>
<text x="9.8" y="261.3">E</text>
<text x="416.6" y="261.3">E</text>
<text x="37.2" y="290.1">1</text>
<text x="87.5" y="290.1">2</text>
<text x="137.9" y="290.1">3</text>
<text x="188.3" y="290.1">4</text>
<text x="238.6" y="290.1">5</text>
<text x="288.9" y="290.1">6</text>
<text x="339.3" y="290.1">7</text>
<text x="389.6" y="290.1">8</text>
</g>
<g font-size="3.8" fill="#c90d0c">
<text x="374.1" y="274.6">Slutsteg</text>
<text x="373.8" y="285.5">Sheet:</text>
<text x="388.2" y="285.4">3/6</text>
</g>
<text font-size="3.4" fill="#c90d0c" x="374.1" y="280">2021-03-10 18:32</text>
<g font-size="2.6" fill="#808080">
<text x="119.5" y="78">VDDVDD</text>
<text x="89.9" y="86">+3V3</text>
<text x="100.7" y="86">+3V3</text>
<text x="111.4" y="86">+3V3</text>
<text x="91.2" y="95.2">R12</text>
<text x="112.8" y="95.2">R14</text>
<text x="266.3" y="93.7">L1</text>
<text x="91.2" y="97.6">20K/5%/0.1W</text>
<text x="112.8" y="97.6">20K/5%/0.1W</text>
<text x="128.9" y="100.6">R15</text>
<text x="177.4" y="100.5">IC6</text>
<text x="220.8" y="101.8">C27</text>
<text x="266.3" y="96.4">48100SC</text>
<text x="334" y="101.8">C37</text>
<text x="335" y="96.8">High current chunt?</text>
<text x="358.2" y="101.8">C41</text>
<text x="379.8" y="100.5">SPEAKER_L_0/1.7A</text>
<text x="102" y="105.7">20K/5%/0.1W</text>
<text x="102" y="103.3">R13</text>
<text x="128.9" y="103">3.3R/5%/0.1W</text>
<text x="137.3" y="107.2">C16</text>
<text x="177.4" y="103.1">TPA3244DDWR</text>
<text x="220.8" y="104.5">33nF/50V</text>
<text x="304" y="107.2">PHE426HB7100JR06</text>
<text x="304" y="104.5">C33</text>
<text x="334" y="104.5">1nF/50V</text>
<text x="358.2" y="104.5">10nF/50V</text>
<text x="137.3" y="109.9">100nF/50V</text>
<text x="237" y="112.6">C29</text>
<text x="148.1" y="117.9">C21</text>
<text x="158.8" y="117.9">10uF/16V</text>
<text x="158.8" y="115.3">C82</text>
<text x="237" y="115.3">33nF/50V</text>
<text x="357.9" y="119.2">3.3R/5%/0.1W</text>
<text x="357.9" y="116.8">R19</text>
<text x="137.3" y="123.4">10nF/50V</text>
<text x="137.3" y="120.6">C17</text>
<text x="148.1" y="120.6">10uF/16V</text>
<text x="231.3" y="123.3">ECA-1HM102B</text>
<text x="231.3" y="120.6">C30</text>
<text x="164.3" y="131.4">1uF/50V</text>
<text x="164.3" y="128.7">C23</text>
<text x="242.4" y="127.4">PVDD/1.3A</text>
<text x="153.5" y="136.8">C20</text>
<text x="294.6" y="134.5">GND</text>
<text x="357.9" y="135.3">3.3R/5%/0.1W</text>
<text x="357.9" y="132.9">R20</text>
<text x="137" y="143.4">20K/5%/0.1W</text>
<text x="137" y="141">R17</text>
<text x="153.5" y="139.5">1uF/50V</text>
<text x="304" y="142.2">PHE426HB7100JR06</text>
<text x="304" y="139.5">C34</text>
<text x="334" y="142.2">C38</text>
<text x="358.2" y="142.2">C42</text>
<text x="148.1" y="147.6">C22</text>
<text x="158.8" y="147.6">10uF/16V</text>
<text x="158.8" y="144.9">C83</text>
<text x="231.3" y="147.6">C31</text>
<text x="242.4" y="146.2">PVDD/1.3A</text>
<text x="266.3" y="147.6">L2</text>
<text x="334" y="144.9">1nF/50V</text>
<text x="358.2" y="144.9">10nF/50V</text>
<text x="148.1" y="150.3">10uF/16V</text>
<text x="223.5" y="155.7">C28</text>
<text x="231.3" y="150.3">ECA-1HM102B</text>
<text x="266.3" y="150.3">48100SC</text>
<text x="266.3" y="155.7">L3</text>
<text x="379.8" y="154.3">SPEAKER_L_1/1.7A</text>
<text x="223.5" y="158.4">33nF/50V</text>
<text x="266.3" y="158.3">48100SC</text>
<text x="153.2" y="167.6">3.3R/5%/0.1W</text>
<text x="153.2" y="162.6">R18</text>
<text x="304" y="166.4">C35</text>
<text x="334" y="166.5">1nF/50V</text>
<text x="334" y="163.7">C39</text>
<text x="358.2" y="166.5">10nF/50V</text>
<text x="358.2" y="163.7">C43</text>
<text x="379.8" y="162.4">SPEAKER_R_0/1.7B</text>
<text x="129.2" y="171.8">C15</text>
<text x="142.4" y="169.1">C18</text>
<text x="148.1" y="171.8">C19</text>
<text x="164.3" y="171.8">C26</text>
<text x="234.3" y="171.8">33nF/50V</text>
<text x="234.3" y="169.1">C32</text>
<text x="304" y="169.1">PHE426HB7100JR06</text>
<text x="129.2" y="177.2">100nF/50V</text>
<text x="142.4" y="179.9">16PK470MEFC8X11.5</text>
<text x="148.1" y="177.2">100nF/50V</text>
<text x="164.3" y="177.2">100nF/50V</text>
<text x="357.9" y="178.7">R21</text>
<text x="357.9" y="181.1">3.3R/5%/0.1W</text>
<text x="137" y="189.2">20K/5%/0.1W</text>
<text x="137" y="186.8">R16</text>
<text x="294.6" y="196.5">GND</text>
<text x="357.9" y="197.3">3.3R/5%/0.1W</text>
<text x="357.9" y="194.9">R22</text>
<text x="304" y="201.5">C36</text>
<text x="266.3" y="209.5">L4</text>
<text x="304" y="204.1">PHE426HB7100JR06</text>
<text x="334" y="206.8">1nF/50V</text>
<text x="334" y="204.1">C40</text>
<text x="358.2" y="206.8">10nF/50V</text>
<text x="358.2" y="204.1">C44</text>
<text x="266.3" y="212.2">48100SC</text>
<text x="382.4" y="216.3">SPEAKER_R_1/1.7B</text>
<text x="124.9" y="239.6">GNDGND</text>
<text x="143.8" y="239.6">GND</text>
<text x="189.6" y="239.6">GND</text>
<text x="216.5" y="239.6">GND</text>
</g>
<g font-size="2.2" fill="#808080">
<text x="266.7" y="99.1">1</text>
<text x="283.6" y="99.1">2</text>
<text x="172.4" y="107.2">1</text>
<text x="210.9" y="107.2">44</text>
<text x="302.3" y="105.1" transform="rotate(-90 302.3 105.1)">2</text>
<text x="172.4" y="109.9">2</text>
<text x="172.4" y="112.6">3</text>
<text x="178.6" y="108.4">GVDD_CD</text>
<text x="178.6" y="111.1">CLIP_OTW</text>
<text x="178.6" y="113.8">VBG</text>
<text x="198.5" y="113.8">GND_8</text>
<text x="198.8" y="108.4">BST_D</text>
<text x="198.8" y="111.1">BST_C</text>
<text x="210.9" y="109.9">43</text>
<text x="210.9" y="112.6">42</text>
<text x="172.4" y="115.3">4</text>
<text x="172.4" y="118">5</text>
<text x="178.6" y="116.5">FAULT</text>
<text x="178.6" y="119.2">RESET</text>
<text x="195.9" y="119.2">OUT_D_2</text>
<text x="198.5" y="116.5">GND_7</text>
<text x="210.9" y="115.3">41</text>
<text x="210.9" y="118">40</text>
<text x="302.3" y="114" transform="rotate(-90 302.3 114)">1</text>
<text x="172.4" y="120.7">6</text>
<text x="172.4" y="123.4">7</text>
<text x="178.6" y="121.9">INPUT_D</text>
<text x="178.6" y="124.5">INPUT_C</text>
<text x="192.9" y="124.5">PVDD_CD_3</text>
<text x="195.9" y="121.8">OUT_D_1</text>
<text x="210.9" y="120.7">39</text>
<text x="210.9" y="123.4">38</text>
<text x="223" y="123.4">2</text>
<text x="233" y="123.4">1</text>
<text x="171.2" y="131.4">10</text>
<text x="172.4" y="126.1">8</text>
<text x="172.4" y="128.8">9</text>
<text x="178.6" y="127.3">C_START</text>
<text x="178.6" y="130">AVDD</text>
<text x="192.9" y="127.3">PVDD_CD_2</text>
<text x="192.9" y="129.9">PVDD_CD_1</text>
<text x="210.9" y="126.1">37</text>
<text x="210.9" y="128.8">36</text>
<text x="210.9" y="131.4">35</text>
<text x="171.2" y="136.8">12</text>
<text x="171.3" y="134.2">11</text>
<text x="178.6" y="132.6">GND_1</text>
<text x="178.6" y="135.3">GND_2</text>
<text x="198.4" y="132.6">OUT_C</text>
<text x="198.5" y="135.3">GND_6</text>
<text x="210.9" y="134.2">34</text>
<text x="210.9" y="136.8">33</text>
<text x="171.2" y="139.5">13</text>
<text x="171.2" y="142.2">14</text>
<text x="178.6" y="138">DVDD</text>
<text x="178.6" y="140.7">OSC_IOP</text>
<text x="178.6" y="143.4">OSC_IOM</text>
<text x="193.1" y="143.4">PVDD_AB_3</text>
<text x="198.5" y="140.7">OUT_B</text>
<text x="198.5" y="138">GND_5</text>
<text x="210.9" y="139.5">32</text>
<text x="210.9" y="142.2">31</text>
<text x="302.3" y="140.1" transform="rotate(-90 302.3 140.1)">2</text>
<text x="171.2" y="144.9">15</text>
<text x="171.2" y="147.6">16</text>
<text x="178.6" y="146.1">FREQ_ADJ</text>
<text x="178.6" y="148.8">OC_ADJ</text>
<text x="193.1" y="146.1">PVDD_AB_2</text>
<text x="193.1" y="148.8">PVDD_AB_1</text>
<text x="210.9" y="144.9">30</text>
<text x="210.9" y="147.6">29</text>
<text x="302.3" y="149" transform="rotate(-90 302.3 149)">1</text>
<text x="171.2" y="150.3">17</text>
<text x="171.2" y="153">18</text>
<text x="171.2" y="155.7">19</text>
<text x="178.6" y="151.5">INPUT_B</text>
<text x="178.6" y="154.2">INPUT_A</text>
<text x="196" y="151.5">OUT_A_2</text>
<text x="196" y="154.2">OUT_A_1</text>
<text x="210.9" y="150.3">28</text>
<text x="210.9" y="153">27</text>
<text x="210.9" y="155.7">26</text>
<text x="223" y="150.3">2</text>
<text x="233" y="150.3">1</text>
<text x="266.7" y="153">1</text>
<text x="283.6" y="153">2</text>
<text x="171.2" y="158.4">20</text>
<text x="171.2" y="161.1">21</text>
<text x="178.6" y="156.9">M2</text>
<text x="178.6" y="159.6">M1</text>
<text x="198.5" y="156.9">GND_4</text>
<text x="198.5" y="159.6">GND_3</text>
<text x="210.9" y="158.4">25</text>
<text x="210.9" y="161.1">24</text>
<text x="266.7" y="161.1">1</text>
<text x="283.6" y="161.1">2</text>
<text x="171.2" y="163.8">22</text>
<text x="178.6" y="162.3">VDD</text>
<text x="178.6" y="165">GVDD_AB</text>
<text x="198.9" y="162.3">BST_B</text>
<text x="198.9" y="164.9">BST_A</text>
<text x="210.9" y="163.8">23</text>
<text x="302.3" y="167.1" transform="rotate(-90 302.3 167.1)">2</text>
<text x="140.7" y="169.2" transform="rotate(-90 140.7 169.2)">1</text>
<text x="193" y="169.8" transform="rotate(-90 193 169.8)">EP</text>
<text x="140.7" y="179.2" transform="rotate(-90 140.7 179.2)">2</text>
<text x="191.9" y="177.2" transform="rotate(-90 191.9 177.2)">45</text>
<text x="302.3" y="175.9" transform="rotate(-90 302.3 175.9)">1</text>
<text x="302.3" y="202.1" transform="rotate(-90 302.3 202.1)">2</text>
<text x="266.7" y="215">1</text>
<text x="283.6" y="215">2</text>
<text x="302.3" y="210.9" transform="rotate(-90 302.3 210.9)">1</text>
</g>
<g font-size="1.2" fill="#808080">
<text x="74.4" y="110.7">CLIP_OTW/2.3D</text>
<text x="76.6" y="118.8">RESET/2.3D</text>
<text x="77" y="116.1">FAULT/2.3D</text>
<text x="75.5" y="124.2">INPUT_C/6.5C</text>
<text x="75.5" y="121.5">INPUT_D/5.4B</text>
<text x="75" y="143">OSC_IOM/4.2C</text>
<text x="75.2" y="140.3">OSC_IOP/4.2C</text>
<text x="75.5" y="153.8">INPUT_A/6.5C</text>
<text x="75.6" y="151.1">INPUT_B/5.5B</text>
</g>
</svg>
